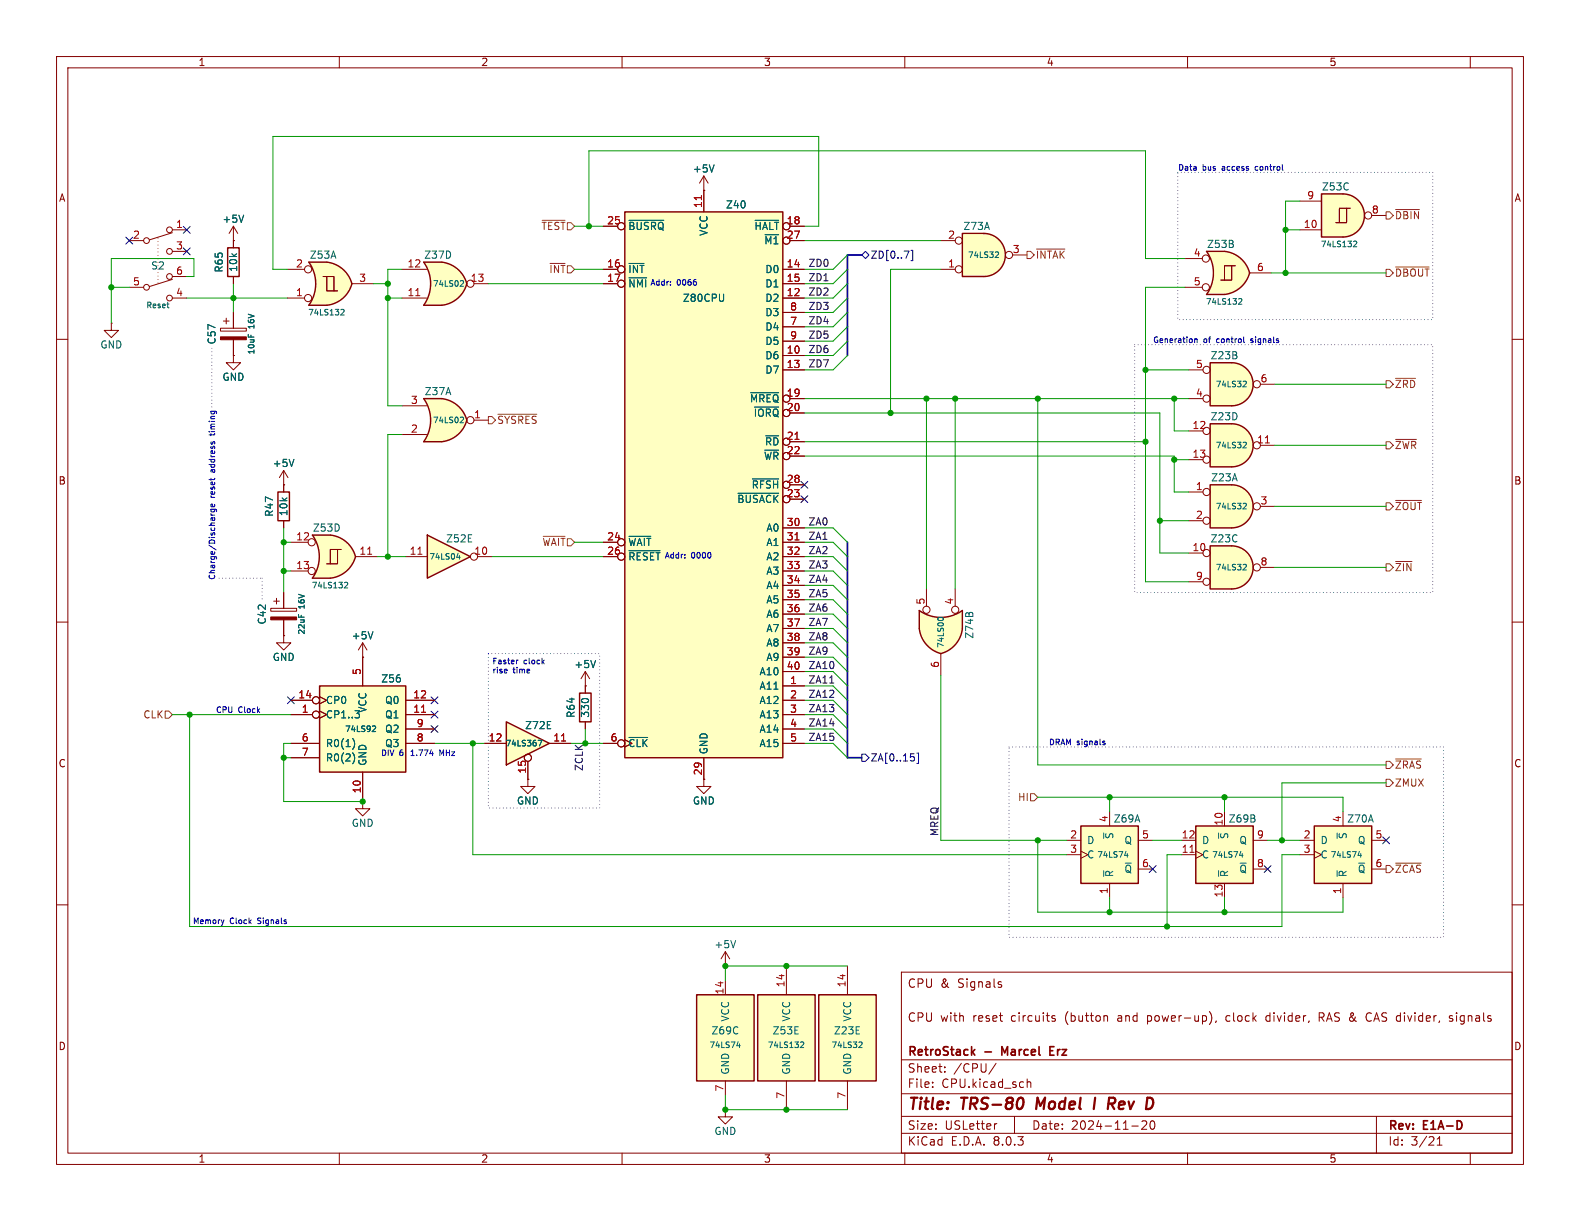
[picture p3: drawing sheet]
<svg xmlns="http://www.w3.org/2000/svg" width="279mm" height="216mm" viewBox="0 0 279 216" stroke-linecap="round" stroke-linejoin="round" font-family="sans-serif">
<g fill="none" stroke="#840000" stroke-width=".18">
<path d="M10 10h259.4v195.9h-259.4zM12 12h255.4v191.9h-255.4zM60 10v2M110 10v2M160 10v2M210 10v2M260 10v2M10 60h2M267.4 60h2M10 110h2M267.4 110h2M93.3 137.8v1.3h1.3l-1.3 1.2-1.2-1.2h1.2"/>
<path d="M93.3 137.8h.1M124.5 137.8v1.3h1.2l-1.2 1.2-1.3-1.2h1.3M124.5 137.8h.1M10 160h2M64.1 141.7v1.3h1.3l-1.3 1.3-1.2-1.3h1.2M64.1 141.7h.1M267.4 160h2M128.3 170.8h.1M128.3 168.3l-.8 1.2M128.3 168.3v2.5M128.3 168.3l.7 1.2M159.4 171.9h108v32h-108z"/>
<path d="M176.9 174.1l.2 .2-.2 .3M176.9 173.6l.2 .1M186.1 179.7h.5M195.6 179.6l.3 .2v.8M213.9 178.9a1.76 1.76 0 0 1 0 2.2M216.9 179.7v.7M224.1 179.6l-.2 .3v.4l.2 .3M233.3 179.9h.6M233.6 179.9l.5 .7M233.9 179.1h-.6v1.5M242.4 179.2a.54 .54 0 0 0-.7 .1M256.9 179.7l-.4-.1-.2 .2 .1 .2 .5 .2v.3h-.6"/>
<path d="M159.4 197.4h108M159.4 193.4h108M159.4 187.4h108M164.9 192.1v.2M164.9 191.4v.1M167.1 189.4v.2M167.1 188.7v.1M176.1 188l-1.2 1.9M176.3 198.7l-.3 .1M179.4 197.4v3M181.6 190.8v1.5M181.6 191.4l.3-.1 .3 .1 .1 .9"/>
<path d="M186.1 180l.5 .2v.2l-.2 .2-.4-.1M200.1 199.1h1.2M201.9 198.3l.6-.1 .2 .1 .1 .3-.9 1.1h.9M203.6 198.3l.1-.1a.81 .81 0 0 1 .6 .6 .81 .81 0 0 1-.3 .8l-.1 .1a.81 .81 0 0 1-.6-.6 .81 .81 0 0 1 .3-.8zM215.1 180.5l-.2 .3M241.7 180.4a.54 .54 0 0 0 .7 .1M243.4 197.4v6.5M60 203.9v2M110 203.9v2M159.4 200.4h108M160 203.9v2M210 203.9v2"/>
<path d="M254.1 202.5h.9M254.1 201.4l.5-.4v1.5M260 203.9v2"/>
</g>
<path d="M180.8 194.2a1.31 1.31 0 0 1 0 1.5M183.5 194.1l-.3 2M193.7 194.1l-.3 2M197.1 194.2a.53 .53 0 0 1 0 .8" fill="none" stroke="#840000" stroke-width=".4"/>
<path d="M172 186l.4 .6M172.4 185.6l-.6 .5M177.7 186.1l-.5-1v1.5M185.7 185.8h.5M186.4 185.1h-.7v1.5h.7" fill="none" stroke="#840000" stroke-width=".3"/>
<path d="M130.1 166.3l-.4 1.3" fill="none" stroke="#006464" stroke-width=".18"/>
<path d="M237.5 34.3a3.8 3.8 0 0 1 3.8 3.8 3.8 3.8 0 0 1-3.8 3.8z" fill="#ffffc2" stroke="#ffffc2" stroke-width=".18"/>
<path d="M233.7 34.3h3.8v7.6h-3.8z" fill="#ffffc2"/>
<g fill="none" stroke="#840000" stroke-width=".18">
<path d="M229.9 35.6h3.8M238.1 36.8h-1.2v2.6M238.8 36.8h-.7v2.6h-1.9M242.6 38.1h2.5M229.9 40.6h3.8"/>
<circle cx="241.9" cy="38.1" r=".63"/>
</g>
<path d="M233.7 34.3h3.8a3.8 3.8 0 0 1 3.8 3.8 3.8 3.8 0 0 1-3.8 3.8h-3.8z" fill="none" stroke="#840000" stroke-width=".25"/>
<path d="M239.4 42.7l.3-.1 .2 .3-.6 .7h.6" fill="none" stroke="#006464" stroke-width=".18"/>
<path d="M216 46.9l5 1.4a5.2 5.2 0 0 1-4.4 3.8z" fill="#ffffc2" stroke="#ffffc2" stroke-width=".18"/>
<path d="M213.4 52.1h3.1M213.4 44.5h3.1" fill="none" stroke="#ffffc2" stroke-width=".18"/>
<path d="M213.4 44.5h3.1v7.6h-3.1a6.7 6.7 0 0 0 0-7.6z" fill="#ffffc2"/>
<g fill="#ffffc2" stroke="#ffffc2" stroke-width=".18">
<path d="M216.6 44.4a5.1 5.1 0 0 1 4.4 3.9l-5 1.3z"/>
<path d="M217.8 85.7a3.8 3.8 0 0 1 3.8 3.8 3.8 3.8 0 0 1-3.8 3.8z"/>
</g>
<g fill="none" stroke="#840000" stroke-width=".18">
<path d="M209.5 45.7h3.1M209.5 50.8h3.1M217.8 47h-1.3v2.5M218.4 47h-.6v2.5h-1.9M221 48.3h3.8M128.3 196.2v1.3h1.2l-1.2 1.3-1.3-1.3h1.3M128.3 196.2h.1"/>
<circle cx="213.2" cy="45.7" r=".63"/>
<circle cx="213.2" cy="50.8" r=".63"/>
</g>
<path d="M216.5 44.5h-3.1a6.6 6.6 0 0 1 0 7.6h3.1M216.6 44.4a5.1 5.1 0 0 1 4.4 3.9M221 48.3a5.2 5.2 0 0 1-4.4 3.8" fill="none" stroke="#840000" stroke-width=".25"/>
<path d="M219.1 52.8h.3l.2 .3-.6 .7h.6" fill="none" stroke="#006464" stroke-width=".18"/>
<path d="M214 85.7h3.8v7.6h-3.8z" fill="#ffffc2"/>
<path d="M214 85.7h3.8a3.8 3.8 0 0 1 3.8 3.8 3.8 3.8 0 0 1-3.8 3.8h-3.8z" fill="none" stroke="#840000" stroke-width=".25"/>
<g fill="none" stroke="#840000" stroke-width=".18">
<path d="M210.2 87h2.5M210.2 92.1h2.5M222.9 89.5h2.5"/>
<circle cx="213.4" cy="87" r=".63"/>
<circle cx="213.4" cy="92.1" r=".63"/>
<circle cx="222.2" cy="89.5" r=".63"/>
</g>
<path d="M220 89h.3l.1 .3-.6 .7h.6" fill="none" stroke="#006464" stroke-width=".18"/>
<path d="M56.5 121.3h15.3v15.2h-15.3z" fill="#ffffc2"/>
<path d="M56.5 121.3h15.3v15.2h-15.3z" fill="none" stroke="#840000" stroke-width=".25"/>
<g fill="none" stroke="#840000" stroke-width=".18">
<path d="M64.1 116.2v5.1M51.4 126.4h3.8M51.4 123.8h3.8M51.4 131.4h5.1M51.4 134h5.1M56.5 125.7l1.3 .7-1.3 .6M56.5 123.2l1.3 .6-1.3 .7M64.1 136.5v5.1M71.8 126.4h5M71.8 123.8h5M71.8 131.4h5M71.8 128.9h5"/>
<circle cx="55.9" cy="123.8" r=".63"/>
<circle cx="55.9" cy="126.4" r=".63"/>
</g>
<path d="M62.4 130.6a1.49 1.49 0 0 1 0 1.8M62.4 133.2a1.49 1.49 0 0 1 0 1.8M62.8 125.7h.8M63.6 126.7l-.2 .2M66 128.4h.3l.1 .2-.6 .8h.6" fill="none" stroke="#006464" stroke-width=".18"/>
<path d="M74.5 125.9h.8" fill="none" stroke="#a90000" stroke-width=".18"/>
<path d="M217.8 96.5a3.8 3.8 0 0 1 3.8 3.8 3.8 3.8 0 0 1-3.8 3.8z" fill="#ffffc2" stroke="#ffffc2" stroke-width=".18"/>
<path d="M214 96.5h3.8v7.6h-3.8z" fill="#ffffc2"/>
<path d="M214 96.5h3.8a3.8 3.8 0 0 1 3.8 3.8 3.8 3.8 0 0 1-3.8 3.8h-3.8z" fill="none" stroke="#840000" stroke-width=".25"/>
<g fill="none" stroke="#840000" stroke-width=".18">
<path d="M41.3 62.9v1.2h1.2l-1.2 1.3-1.3-1.3h1.3M41.3 62.9h.1M210.2 97.8h2.5M210.2 102.9h2.5M222.9 100.3h2.5"/>
<circle cx="213.4" cy="97.8" r=".63"/>
<circle cx="213.4" cy="102.9" r=".63"/>
<circle cx="222.2" cy="100.3" r=".63"/>
</g>
<path d="M220 99.8h.3l.1 .3-.6 .7h.6" fill="none" stroke="#006464" stroke-width=".18"/>
<path d="M217.8 74.9a3.8 3.8 0 0 1 3.8 3.8 3.8 3.8 0 0 1-3.8 3.9z" fill="#ffffc2" stroke="#ffffc2" stroke-width=".18"/>
<path d="M214 74.9h3.8v7.7h-3.8z" fill="#ffffc2"/>
<path d="M214 74.9h3.8a3.8 3.8 0 0 1 3.8 3.8 3.8 3.8 0 0 1-3.8 3.9h-3.8z" fill="none" stroke="#840000" stroke-width=".25"/>
<g fill="none" stroke="#840000" stroke-width=".18">
<path d="M210.2 76.2h2.5M222.9 78.7h2.5M210.2 81.3h2.5"/>
<circle cx="213.4" cy="76.2" r=".63"/>
<circle cx="222.2" cy="78.7" r=".63"/>
<circle cx="213.4" cy="81.3" r=".63"/>
</g>
<path d="M223.8 78.3h.7" fill="none" stroke="#a90000" stroke-width=".18"/>
<path d="M220 78.2h.3l.1 .3-.6 .7h.6" fill="none" stroke="#006464" stroke-width=".18"/>
<path d="M217.8 64.1a3.8 3.8 0 0 1 3.8 3.8 3.8 3.8 0 0 1-3.8 3.9z" fill="#ffffc2" stroke="#ffffc2" stroke-width=".18"/>
<path d="M214 64.1h3.8v7.7h-3.8z" fill="#ffffc2"/>
<path d="M214 64.1h3.8a3.8 3.8 0 0 1 3.8 3.8 3.8 3.8 0 0 1-3.8 3.9h-3.8z" fill="none" stroke="#840000" stroke-width=".25"/>
<g fill="none" stroke="#840000" stroke-width=".18">
<path d="M210.2 70.5h2.5M210.2 65.4h2.5M222.9 67.9h2.5"/>
<circle cx="213.4" cy="70.5" r=".63"/>
<circle cx="213.4" cy="65.4" r=".63"/>
<circle cx="222.2" cy="67.9" r=".63"/>
</g>
<path d="M220 67.4h.3l.1 .3-.6 .7h.6" fill="none" stroke="#006464" stroke-width=".18"/>
<path d="M123.2 175.9h10.1v15.2h-10.1z" fill="#ffffc2"/>
<path d="M123.2 175.9h10.1v15.2h-10.1z" fill="none" stroke="#840000" stroke-width=".25"/>
<path d="M128.3 173.4v2.5M128.3 191.1v2.6" fill="none" stroke="#840000" stroke-width=".18"/>
<path d="M130.3 184.9h.6M130.8 184.6v.6" fill="none" stroke="#006464" stroke-width=".18"/>
<path d="M134 175.9h10.1v15.2h-10.1z" fill="#ffffc2"/>
<path d="M134 175.9h10.1v15.2h-10.1z" fill="none" stroke="#840000" stroke-width=".25"/>
<path d="M139.1 170.8v5.1M139.1 191.1v5.1" fill="none" stroke="#840000" stroke-width=".18"/>
<path d="M141.6 184.3l.3-.1 .2 .3-.6 .7h.6" fill="none" stroke="#006464" stroke-width=".18"/>
<path d="M191.1 146.1h10.2v10.1h-10.2z" fill="#ffffc2"/>
<path d="M191.1 146.1h10.2v10.1h-10.2z" fill="none" stroke="#840000" stroke-width=".25"/>
<path d="M188.6 148.6h2.5M188.6 151.1h2.5M191.1 150.5l1.3 .6-1.3 .7M196.2 143.5v2.6M196.2 156.2v2.6M201.3 148.6h2.5M201.3 153.7h2.5" fill="none" stroke="#840000" stroke-width=".18"/>
<path d="M195.2 154v1M198.9 151.3h.6M199.4 150.9v.7" fill="none" stroke="#006464" stroke-width=".18"/>
<path d="M211.5 146.1h10.1v10.1h-10.1z" fill="#ffffc2"/>
<path d="M211.5 146.1h10.1v10.1h-10.1z" fill="none" stroke="#840000" stroke-width=".25"/>
<path d="M208.9 151.1h2.6M208.9 148.6h2.6M211.5 150.5l1.2 .6-1.2 .7M216.5 143.5v2.6M216.5 156.2v2.6M221.6 148.6h2.6M221.6 153.7h2.6" fill="none" stroke="#840000" stroke-width=".18"/>
<path d="M210.4 150.7h.8" fill="none" stroke="#a90000" stroke-width=".18"/>
<path d="M215.5 154v1M219.2 151.3h.6M219.7 150.9v.7" fill="none" stroke="#006464" stroke-width=".18"/>
<path d="M232.4 146.1h10.2v10.1h-10.2z" fill="#ffffc2"/>
<path d="M40.3 43.8h2v5.1h-2zM232.4 146.1h10.2v10.1h-10.2z" fill="none" stroke="#840000" stroke-width=".25"/>
<g fill="none" stroke="#840000" stroke-width=".18">
<path d="M19.7 57.2v1.2h1.3l-1.3 1.3-1.3-1.3h1.3M19.7 57.2h.1M39 58h4.6v.5h-4.6zM39.5 56.8h1M40 56.3v1M41.3 42.5h.1M41.3 40v3.8M41.3 48.9v1.3M41.3 55.2v2.8M41.3 40l-.8 1.3M41.3 40l.7 1.3M41.3 60.1v2.8"/>
<path d="M229.9 148.6h2.5M229.9 151.1h2.5M232.4 150.5l1.3 .6-1.3 .7M237.5 143.5v2.6M237.5 156.2v2.6M242.6 148.6h2.5M242.6 153.7h2.5"/>
</g>
<path d="M43.1 38l-.4 1.3M43.9 59.1v.5M236.4 154v1M240.1 151.3h.7M240.6 150.9v.7" fill="none" stroke="#006464" stroke-width=".18"/>
<path d="M39 59.6h4.6v.5h-4.6z" fill="#840000" stroke="#840000" stroke-width=".18"/>
<path d="M57.8 46.4a5.2 5.2 0 0 1 4.4 3.8l-5 1.3z" fill="#ffffc2" stroke="#ffffc2" stroke-width=".18"/>
<path d="M54.6 46.4h3.2M54.6 54h3.2" fill="none" stroke="#ffffc2" stroke-width=".18"/>
<path d="M54.6 46.4h3.2v7.6h-3.2a6.6 6.6 0 0 0 0-7.6z" fill="#ffffc2"/>
<path d="M57.3 48.9l4.9 1.3a5.1 5.1 0 0 1-4.4 3.8z" fill="#ffffc2" stroke="#ffffc2" stroke-width=".18"/>
<g fill="none" stroke="#840000" stroke-width=".18">
<path d="M22.9 42.5h2.5M22.9 50.8h2.5M30.5 52.7h2.5M30.5 49.4l-4.1 1.3M30.5 41.1l-4.1 1.3M30.5 40.6h2.5M30.5 44.5h2.5M30.5 48.9h2.5M50.8 52.7h3M50.8 47.6h3M57.1 48.9h2v2.5h.6M57.8 48.9v2.5h1.3"/>
<path d="M62.2 50.2h3.8M50.2 85.7v1.3M50.2 92.1v1.2"/>
<circle cx="25.9" cy="42.5" r=".51"/>
<circle cx="25.9" cy="50.8" r=".51"/>
<circle cx="30" cy="40.6" r=".51"/>
<circle cx="30" cy="48.9" r=".51"/>
<circle cx="30" cy="52.7" r=".51"/>
<circle cx="30" cy="44.5" r=".51"/>
<circle cx="54.5" cy="52.7" r=".63"/>
<circle cx="54.5" cy="47.6" r=".63"/>
</g>
<path d="M57.8 46.4h-3.2a6.6 6.6 0 0 1 0 7.6h3.2M57.8 46.4a5.2 5.2 0 0 1 4.4 3.8 5.1 5.1 0 0 1-4.4 3.8M49.1 87h2.1v5.1h-2.1z" fill="none" stroke="#840000" stroke-width=".25"/>
<path d="M29.5 53.8h.4M29.8 54.4h.1M60.3 54.7h.4l.2 .3-.7 .7h.7" fill="none" stroke="#006464" stroke-width=".18"/>
<path d="M27.9 50v-8.2" fill="none" stroke="#840000" stroke-width=".18" stroke-dasharray="0 .6"/>
<path d="M144.8 175.9h10.1v15.2h-10.1z" fill="#ffffc2"/>
<path d="M102.5 122.6h2v5h-2zM144.8 175.9h10.1v15.2h-10.1z" fill="none" stroke="#840000" stroke-width=".25"/>
<path d="M50.2 85.7h.1M50.2 83.2l-.8 1.3M50.2 83.2v2.5M50.2 83.2l.7 1.3M103.5 121.3v1.3M103.5 127.6v1.3M149.9 170.8v5.1M149.9 191.1v5.1" fill="none" stroke="#840000" stroke-width=".18"/>
<path d="M52 81.2l-.4 1.3M152 184.2l.4 .1 .1 .2-.7 .7h.7" fill="none" stroke="#006464" stroke-width=".18"/>
<path d="M89.5 127.6l7.7 3.8-7.7 3.9z" fill="#ffffc2"/>
<path d="M89.5 127.6l7.7 3.8-7.7 3.9z" fill="none" stroke="#840000" stroke-width=".25"/>
<g fill="none" stroke="#840000" stroke-width=".18">
<path d="M85.7 131.4h3.8M93.3 134.6v3.2M97.2 131.4h3.8"/>
<circle cx="93.3" cy="134" r=".63"/>
</g>
<path d="M99.3 131h.7" fill="none" stroke="#a90000" stroke-width=".18"/>
<path d="M95.2 130.9h.6l-.4 1" fill="none" stroke="#006464" stroke-width=".18"/>
<path d="M110.5 37.5h27.9v96.5h-27.9z" fill="#ffffc2"/>
<path d="M110.5 37.5h27.9v96.5h-27.9z" fill="none" stroke="#840000" stroke-width=".25"/>
<g fill="none" stroke="#840000" stroke-width=".18">
<path d="M124.5 33.7v3.8M106.7 47.6h2.5M106.7 50.2h2.5M106.7 40h2.5M138.4 52.7h3.8M138.4 47.6h3.8M138.4 50.2h3.8M138.4 57.8h3.8M138.4 55.2h3.8M139.7 40h2.5M139.7 42.5h2.5M138.4 62.9h3.8"/>
<path d="M138.4 65.4h3.8M138.4 60.3h3.8M139.7 70.5h2.5M139.7 73h2.5M139.7 78.1h2.5M106.7 95.9h2.5M106.7 98.4h2.5M138.4 95.9h3.8M138.4 98.4h3.8M138.4 93.3h3.8M139.7 80.6h2.5M139.7 88.3h2.5"/>
<path d="M139.7 85.7h2.5M50.2 112.4v1.3h1.2l-1.2 1.2-1.3-1.2h1.3M50.2 112.4h.1M64.1 116.2h.1M64.1 113.7l-.7 1.2M64.1 113.7v2.5M64.1 113.7l.8 1.2M103.5 118.7l-.8 1.3M103.5 118.7v2.6M103.5 118.7l.8 1.3M138.4 101h3.8M138.4 103.5h3.8"/>
<path d="M138.4 106h3.8M138.4 108.6h3.8M138.4 111.1h3.8M138.4 113.7h3.8M138.4 116.2h3.8M138.4 118.7h3.8M103.5 121.3h.1M106.7 131.4h2.5M124.5 134v3.8M138.4 121.3h3.8M138.4 123.8h3.8M138.4 126.4h3.8"/>
<path d="M138.4 128.9h3.8M138.4 131.4h3.8"/>
<circle cx="109.9" cy="47.6" r=".63"/>
<circle cx="109.9" cy="40" r=".63"/>
<circle cx="109.9" cy="50.2" r=".63"/>
<circle cx="109.9" cy="98.4" r=".63"/>
<circle cx="109.9" cy="95.9" r=".63"/>
<circle cx="109.9" cy="131.4" r=".63"/>
</g>
<path d="M124 34.6v.7M140.6 77.7h.7M140.6 95.5h.7" fill="none" stroke="#a90000" stroke-width=".18"/>
<g fill="none" stroke="#006464" stroke-width=".18">
<path d="M111.2 39h6.2M133.5 39h4.2M111.2 46.6h2.7M111.2 49.1h3.2M128 52l-.1 1.2M132.7 69.4h5M133.4 72h4.3M135.4 77.1h2.3M111.2 94.8h3.9M111.2 97.4h5.5M130.5 87.2h7.2M133.1 84.7h4.6"/>
<path d="M65.9 111.7l-.4 1.3M105.3 116.8l-.4 1.3M111.2 130.4h3.3"/>
</g>
<path d="M75.6 94.6l7.6 3.8-7.6 3.8z" fill="#ffffc2"/>
<path d="M75.6 94.6l7.6 3.8-7.6 3.8z" fill="none" stroke="#840000" stroke-width=".25"/>
<g fill="none" stroke="#840000" stroke-width=".18">
<path d="M71.8 98.4h3.8M84.5 98.4h2.5"/>
<circle cx="83.8" cy="98.4" r=".63"/>
</g>
<path d="M73.9 98h.7" fill="none" stroke="#a90000" stroke-width=".18"/>
<path d="M80.8 98.5h.6M81.2 98.2v.7" fill="none" stroke="#006464" stroke-width=".18"/>
<path d="M162.6 111.2l5.1-.7-1.3 5.1a5.2 5.2 0 0 1-3.8-4.4z" fill="#ffffc2" stroke="#ffffc2" stroke-width=".18"/>
<path d="M162.6 108v3.1M170.2 108v3.1" fill="none" stroke="#ffffc2" stroke-width=".18"/>
<path d="M162.6 108a6.7 6.7 0 0 0 7.6 0v3.1h-7.6z" fill="#ffffc2"/>
<g fill="#ffffc2" stroke="#ffffc2" stroke-width=".18">
<path d="M165.1 110.6l5.1 .6a5.1 5.1 0 0 1-3.8 4.4z"/>
<path d="M57.9 97.1l5 1.3a5.2 5.2 0 0 1-4.5 3.8z"/>
</g>
<path d="M170.2 111.1v-3.1a6.6 6.6 0 0 1-7.6 0v3.1a5.2 5.2 0 0 0 3.8 4.5 5.1 5.1 0 0 0 3.8-4.4" fill="none" stroke="#840000" stroke-width=".25"/>
<g fill="none" stroke="#840000" stroke-width=".18">
<path d="M163.8 104.1v3.1M166.4 115.6v3.8M168.9 104.1v3.1"/>
<circle cx="163.8" cy="107.8" r=".63"/>
<circle cx="168.9" cy="107.8" r=".63"/>
</g>
<path d="M165.8 109.5a.53 .53 0 0 1 .5-.3 .53 .53 0 0 1 .5 .3" fill="none" stroke="#006464" stroke-width=".18"/>
<path d="M55.2 94.6h3.2M55.2 102.2h3.2" fill="none" stroke="#ffffc2" stroke-width=".18"/>
<path d="M55.2 94.6h3.2v7.6h-3.2a6.7 6.7 0 0 0 0-7.6z" fill="#ffffc2"/>
<g fill="#ffffc2" stroke="#ffffc2" stroke-width=".18">
<path d="M58.4 94.6a5.1 5.1 0 0 1 4.5 3.8l-5 1.3z"/>
<path d="M78.1 46.4a5.2 5.2 0 0 1 4.4 3.8l-5 1.3z"/>
</g>
<g fill="none" stroke="#840000" stroke-width=".18">
<path d="M51.4 95.9h3.1M59.7 97.2h-1.3v2.5M60.3 97.2h-.6v2.5h-1.9M62.9 98.4h3.8M47.9 107.6h4.6v.5h-4.6zM48.4 106.3h1M48.9 105.8v1M50.2 104.8v2.8M50.2 109.6v2.8M51.4 101h3.1"/>
<circle cx="55.1" cy="95.9" r=".63"/>
<circle cx="55.1" cy="101" r=".63"/>
</g>
<path d="M58.4 94.6h-3.2a6.6 6.6 0 0 1 0 7.6h3.2M58.4 94.6a5.2 5.2 0 0 1 4.5 3.8 5.2 5.2 0 0 1-4.5 3.8" fill="none" stroke="#840000" stroke-width=".25"/>
<path d="M65 98h.7" fill="none" stroke="#a90000" stroke-width=".18"/>
<path d="M52.8 108.7v.4M61 103h.3l.2 .2-.6 .8h.6" fill="none" stroke="#006464" stroke-width=".18"/>
<path d="M47.9 109.1h4.6v.5h-4.6z" fill="#840000" stroke="#840000" stroke-width=".18"/>
<path d="M74.9 46.4h3.2M74.9 54h3.2" fill="none" stroke="#ffffc2" stroke-width=".18"/>
<path d="M74.9 46.4h3.2v7.6h-3.2a6.6 6.6 0 0 0 0-7.6z" fill="#ffffc2"/>
<g fill="#ffffc2" stroke="#ffffc2" stroke-width=".18">
<path d="M77.6 48.9l4.9 1.3a5.1 5.1 0 0 1-4.4 3.8z"/>
<path d="M174 41.3a3.8 3.8 0 0 1 3.8 3.8 3.8 3.8 0 0 1-3.8 3.8z"/>
</g>
<path d="M74.9 46.4h3.2a5.2 5.2 0 0 1 4.4 3.8 5.1 5.1 0 0 1-4.4 3.8h-3.2a6.6 6.6 0 0 0 0-7.6z" fill="none" stroke="#840000" stroke-width=".25"/>
<g fill="none" stroke="#840000" stroke-width=".18">
<path d="M71.1 52.7h4.3M71.1 47.6h4.3M83.8 50.2h2.6"/>
<circle cx="83.2" cy="50.2" r=".63"/>
</g>
<path d="M73.5 52.3h.7" fill="none" stroke="#a90000" stroke-width=".18"/>
<path d="M81.5 49.6l.4 .1 .1 .2-.6 .7h.6" fill="none" stroke="#006464" stroke-width=".18"/>
<path d="M170.2 41.3h3.8v7.6h-3.8z" fill="#ffffc2"/>
<path d="M170.2 41.3h3.8a3.8 3.8 0 0 1 3.8 3.8 3.8 3.8 0 0 1-3.8 3.8h-3.8z" fill="none" stroke="#840000" stroke-width=".25"/>
<g fill="none" stroke="#840000" stroke-width=".18">
<path d="M166.4 47.6h2.5M166.4 42.5h2.5M179.1 45.1h2.5"/>
<circle cx="169.5" cy="47.6" r=".63"/>
<circle cx="169.5" cy="42.5" r=".63"/>
<circle cx="178.4" cy="45.1" r=".63"/>
</g>
<path d="M176.2 44.5l.3 .1 .1 .2-.6 .7h.6" fill="none" stroke="#006464" stroke-width=".18"/>
<path d="M78.1 70.5a5.2 5.2 0 0 1 4.4 3.8l-5 1.4z" fill="#ffffc2" stroke="#ffffc2" stroke-width=".18"/>
<path d="M74.9 70.5h3.2M74.9 78.1h3.2" fill="none" stroke="#ffffc2" stroke-width=".18"/>
<path d="M74.9 70.5h3.2v7.6h-3.2a6.6 6.6 0 0 0 0-7.6z" fill="#ffffc2"/>
<path d="M77.6 73l4.9 1.3a5.1 5.1 0 0 1-4.4 3.8z" fill="#ffffc2" stroke="#ffffc2" stroke-width=".18"/>
<path d="M74.9 70.5h3.2a5.2 5.2 0 0 1 4.4 3.8 5.1 5.1 0 0 1-4.4 3.8h-3.2a6.6 6.6 0 0 0 0-7.6z" fill="none" stroke="#840000" stroke-width=".25"/>
<g fill="none" stroke="#840000" stroke-width=".18">
<path d="M124.5 33.7h.1M124.5 31.1l-.8 1.3M124.5 31.1v6.4M124.5 31.1l.7 1.3M41.3 42.5h.1M41.3 42.5v1.3M41.3 48.9v1.3M41.3 55.2v2.8M106.7 47.6h2.5M106.7 50.2h2.5M106.7 40h2.5M138.4 52.7h3.8"/>
<path d="M138.4 47.6h3.8M138.4 50.2h3.8M138.4 57.8h3.8M138.4 55.2h3.8M139.7 40h2.5M139.7 42.5h2.5M41.3 62.9h.1M41.3 60.1v2.8M71.1 76.8h4.3M71.1 71.8h4.3M83.8 74.3h2.6M138.4 62.9h3.8"/>
<path d="M138.4 65.4h3.8M138.4 60.3h3.8M139.7 70.5h2.5M139.7 73h2.5M139.7 78.1h2.5M50.2 85.7h.1M50.2 85.7v1.3M50.2 92.1v1.2M106.7 95.9h2.5M106.7 98.4h2.5M138.4 95.9h3.8M138.4 98.4h3.8"/>
<path d="M138.4 93.3h3.8M139.7 80.6h2.5M139.7 88.3h2.5M139.7 85.7h2.5M50.2 112.4h.1M50.2 104.8v2.8M50.2 109.6v2.8M64.1 116.2h.1M64.1 116.2v5.1M138.4 101h3.8M138.4 103.5h3.8M138.4 106h3.8"/>
<path d="M138.4 108.6h3.8M138.4 111.1h3.8M138.4 113.7h3.8M138.4 116.2h3.8M138.4 118.7h3.8M51.4 123.8h3.8M51.4 126.4h3.8M51.4 131.4h5.1M51.4 134h5.1M56.5 125.7l1.3 .7-1.3 .6M56.5 123.2l1.3 .6-1.3 .7M64.1 136.5v5.1"/>
<path d="M71.8 123.8h5M71.8 126.4h5M71.8 128.9h5M71.8 131.4h5M85.7 131.4h3.8M93.3 137.8h.1M93.3 134.6v3.2M97.2 131.4h3.8M103.5 121.3h.1M103.5 121.3v1.3M103.5 127.6v1.3M106.7 131.4h2.5"/>
<path d="M124.5 137.8h.1M124.5 134v3.8M138.4 121.3h3.8M138.4 123.8h3.8M138.4 126.4h3.8M138.4 128.9h3.8M138.4 131.4h3.8"/>
<circle cx="109.9" cy="47.6" r=".63"/>
<circle cx="109.9" cy="40" r=".63"/>
<circle cx="109.9" cy="50.2" r=".63"/>
<circle cx="83.2" cy="74.3" r=".63"/>
<circle cx="109.9" cy="98.4" r=".63"/>
<circle cx="109.9" cy="95.9" r=".63"/>
<circle cx="55.9" cy="123.8" r=".63"/>
<circle cx="55.9" cy="126.4" r=".63"/>
<circle cx="93.3" cy="134" r=".63"/>
<circle cx="109.9" cy="131.4" r=".63"/>
</g>
<g fill="none" stroke="#006464" stroke-width=".18">
<path d="M43.1 38l-.4 1.3M111.2 39h6.2M126.3 29.2l-.4 1.2M133.5 39h4.2M43.9 59.1v.5M111.2 46.6h2.7M111.2 49.1h3.2M128 52l-.1 1.2M81.5 73.7l.4 .1 .1 .2-.6 .7h.6M132.7 69.4h5M133.4 72h4.3M135.4 77.1h2.3"/>
<path d="M52 81.2l-.4 1.3M111.2 94.8h3.9M111.2 97.4h5.5M130.5 87.2h7.2M133.1 84.7h4.6M52.8 108.7v.4M65.9 111.7l-.4 1.3M105.3 116.8l-.4 1.3M62.4 130.6a1.49 1.49 0 0 1 0 1.8M62.4 133.2a1.49 1.49 0 0 1 0 1.8M62.8 125.7h.8M63.6 126.7l-.2 .2"/>
<path d="M66 128.4h.3l.1 .2-.6 .8h.6M95.2 130.9h.6l-.4 1M111.2 130.4h3.3"/>
</g>
<g fill="none" stroke="#725600" stroke-width=".18">
<path d="M95.9 39h4M245.1 37.5h.6l.7 .6-.7 .6h-.6zM246.8 37.1h4.2M97.3 46.6h2.6M181.6 44.5h.6l.7 .6-.7 .6h-.6zM183.3 44h5M245.1 47.6h.6l.7 .7-.7 .6h-.6zM246.8 47.2h5.9M86.4 73.7h.6l.6 .6-.6 .6h-.6zM88 73.3h6.9M245.1 78.1h.6l.7 .6-.7 .7h-.6zM245.1 67.3h.6l.7 .6-.7 .7h-.6z"/>
<path d="M246.8 77.7h3.7M246.8 66.9h3.5M96.1 94.8h3.8M245.1 88.9h.6l.7 .6-.7 .7h-.6zM245.1 99.7h.6l.7 .6-.7 .7h-.6zM246.8 88.5h4.6M246.8 99.3h2.9M29.2 125.7h.6l.7 .7-.7 .6h-.6zM245.1 137.8h.6l.7 .6-.7 .7h-.6zM245.1 134.6h.6l.7 .7-.7 .6h-.6zM246.8 134.2h4.5M182.2 140.3h.7l.6 .7-.6 .6h-.7z"/>
<path d="M245.1 153h.6l.7 .7-.7 .6h-.6zM246.8 152.6h4.5"/>
</g>
<g fill="none" stroke="#000084" stroke-width=".18">
<path d="M22.3 41.9l1.2 1.3M23.5 41.9l-1.2 1.3M32.4 43.8l1.2 1.3M32.4 40l1.2 1.2M33.6 43.8l-1.2 1.3M33.6 40l-1.2 1.2M152.4 45.1l.6-.6 .7 .6-.7 .6zM159.9 44.4h.8l-.5 1.3M161.1 44.3h.3v1.8h-.3M141.6 87.7l1.2 1.2M141.6 85.1l1.2 1.2M142.8 87.7l-1.2 1.2"/>
<path d="M142.8 85.1l-1.2 1.2M50.8 123.2l1.2 1.2M52 123.2l-1.2 1.2M76.2 128.3l1.2 1.2M76.2 125.8l1.2 1.2M76.2 123.2l1.2 1.2M77.4 128.3l-1.2 1.2M77.4 125.8l-1.2 1.2M77.4 123.2l-1.2 1.2M152.4 133.4h.6l.7 .6-.7 .6h-.6zM161 133.3h.6M161.5 133.8l.2 .2v.3l-.2 .3"/>
<path d="M162.1 133.2h.3v1.8h-.3M203.2 153.1l1.2 1.2M204.4 153.1l-1.2 1.2M223.5 153.1l1.3 1.2M224.8 153.1l-1.3 1.2M244.5 148l1.2 1.2M245.7 148l-1.2 1.2"/>
</g>
<path d="M146.7 120.8h.8" fill="none" stroke="#0f0f0f" stroke-width=".18"/>
<g fill="none" stroke="#0000c2" stroke-width=".18">
<path d="M222 29.5v.1v.5M211.3 59.9v.7M219.9 59.6v.8l.2 .2M221.2 60v.2M37.3 76.7v.3M211.3 60h.3l.1 .6M221.2 60.5l.1 .1M37.3 90.8l.1 .2M37.3 90h.8l.2 .2v.3M37.4 90l-.1 .3 .2 .2 .4-.1v-.4M37.9 89.2l.1 .3-.2 .1h-.4v-.4l.1-.1 .1 .5M91.6 116.7l-.2 .1"/>
<path d="M76 133.3h.6M76.5 132.9v.7M195.1 131.4h.3v.2l-.3 .1M195.1 131l.3 .1M39.6 162.7l-.2 .6"/>
</g>
<path d="M208.3 30.5h45.1v26h-45.1zM37.5 61.6v10.8M200.7 61h52.7v43.8h-52.7zM38.7 102.2h7.7M46.4 102.2v3.8M86.4 115.6h19.6v27.3h-19.6zM178.4 132.1h76.9v33.6h-76.9z" fill="none" stroke="#0000c2" stroke-width=".18" stroke-dasharray="0 .6"/>
<path d="M152.4 45.1h-2.5v17.8M149.9 95.9v38.1h2.5" fill="none" stroke="#000084" stroke-width=".3"/>
<g fill="none" stroke="#009600" stroke-width=".18">
<path d="M229.9 35.6h-2.6v12.7M19.7 50.8h3.2M33 48.9h1.3v-3.2h-14.6v11.5M33 52.7h17.8M41.3 50.2v5M66 50.2h2.6M68.6 52.7h2.5M71.1 47.6h-2.5v24.2h2.5M86.4 50.2h20.3M101.6 47.6h5.1M101.6 40h5.1M104.1 40v-13.3h98.5v19h6.9"/>
<path d="M142.2 40h2.6v-15.9h-96.5v23.5h2.5M142.2 42.5h24.2M149.9 45.1l-2.6 2.5h-5.1M149.9 47.6l-2.6 2.6h-5.1M149.9 57.8l-2.6 2.5h-5.1M149.9 50.2l-2.6 2.5h-5.1M149.9 52.7l-2.6 2.5h-5.1M149.9 55.2l-2.6 2.6h-5.1M166.4 47.6h-8.9v25.4M209.5 50.8h-6.9v52.1h7.6M224.8 48.3h20.3M227.3 40.6h2.6"/>
<path d="M71.1 76.8h-2.5v21.6M142.2 70.5h68M142.2 73h62.9v24.8h5.1M142.2 78.1h60.4M149.9 62.9l-2.6 2.5h-5.1M149.9 60.3l-2.6 2.6h-5.1M163.8 70.5v33.6M168.9 70.5v33.6M183.5 70.5v64.8h61.6M202.6 65.4h7.6M207.6 70.5v5.7h2.6M225.4 67.9h19.7"/>
<path d="M225.4 78.7h19.7M50.2 93.3v11.5M50.2 95.9h1.2M66.7 98.4h5.1M87 98.4h19.7M101.6 95.9h5.1M142.2 80.6h65.4v6.4h2.6M142.2 98.4h5.1l2.6 2.6M142.2 95.9h5.1l2.6 2.5M142.2 93.3h5.1l2.6 2.6M205.1 92.1h5.1M207.6 81.3h2.6"/>
<path d="M225.4 89.5h19.7M50.2 101h1.2M142.2 116.2h5.1l2.6 2.5M142.2 113.7h5.1l2.6 2.5M142.2 118.7h5.1l2.6 2.6M142.2 111.1h5.1l2.6 2.6M142.2 108.6h5.1l2.6 2.5M142.2 101h5.1l2.6 2.5M142.2 106h5.1l2.6 2.6M142.2 103.5h5.1l2.6 2.5M166.4 119.4v29.2h22.2M225.4 100.3h19.7"/>
<path d="M30.5 126.4h20.9M33.5 126.4v37.4h193.2v-12.7h3.2M50.2 134h1.2M51.4 131.4h-1.2v10.3h13.9v-.1M76.8 131.4h8.9M83.6 131.4v19.7h105M101 131.4h5.7M103.5 128.9v2.5M142.2 131.4h5.1l2.6 2.6M142.2 128.9h5.1l2.6 2.5M142.2 121.3h5.1l2.6 2.5M142.2 126.4h5.1l2.6 2.5"/>
<path d="M142.2 123.8h5.1l2.6 2.6M245.1 138.4h-18.4v10.2M183.5 148.6v12.7h54v-2.5M183.5 141h54v2.5M196.2 141v2.5M196.2 158.8v2.5M203.8 148.6h5.1M208.9 151.1h-2.5v12.7M216.5 141v2.5M216.5 158.8v2.5M224.2 148.6h5.7M149.9 170.8h-21.6v2.6"/>
<path d="M128.3 193.7v2.5h21.6"/>
</g>
<path d="M124 34.6v.7M140.6 77.7h.7M140.6 95.5h.7M74.5 125.9h.8M99.3 131h.7" fill="none" stroke="#a90000" stroke-width=".18"/>
<g fill="#009600" stroke="#009600" stroke-width=".18">
<circle cx="226.7" cy="148.6" r=".46"/>
<circle cx="216.5" cy="141" r=".46"/>
<circle cx="216.5" cy="161.3" r=".46"/>
<circle cx="196.2" cy="141" r=".46"/>
<circle cx="163.8" cy="70.5" r=".46"/>
<circle cx="168.9" cy="70.5" r=".46"/>
<circle cx="157.5" cy="73" r=".46"/>
<circle cx="202.6" cy="78.1" r=".46"/>
<circle cx="207.6" cy="70.5" r=".46"/>
<circle cx="227.3" cy="48.3" r=".46"/>
<circle cx="202.6" cy="65.4" r=".46"/>
<circle cx="227.3" cy="40.6" r=".46"/>
<circle cx="128.3" cy="170.8" r=".46"/>
<circle cx="139.1" cy="170.8" r=".46"/>
<circle cx="206.4" cy="163.8" r=".46"/>
<circle cx="196.2" cy="161.3" r=".46"/>
<circle cx="183.5" cy="148.6" r=".46"/>
<circle cx="128.3" cy="196.2" r=".46"/>
<circle cx="139.1" cy="196.2" r=".46"/>
<circle cx="183.5" cy="70.5" r=".46"/>
<circle cx="207.6" cy="81.3" r=".46"/>
<circle cx="205.1" cy="92.1" r=".46"/>
<circle cx="33.5" cy="126.4" r=".46"/>
<circle cx="50.2" cy="95.9" r=".46"/>
<circle cx="50.2" cy="101" r=".46"/>
<circle cx="104.1" cy="40" r=".46"/>
<circle cx="41.3" cy="52.7" r=".46"/>
<circle cx="68.6" cy="50.2" r=".46"/>
<circle cx="68.6" cy="52.7" r=".46"/>
<circle cx="68.6" cy="98.4" r=".46"/>
<circle cx="19.7" cy="50.8" r=".46"/>
<circle cx="64.1" cy="141.7" r=".46"/>
<circle cx="83.6" cy="131.4" r=".46"/>
<circle cx="103.5" cy="131.4" r=".46"/>
<circle cx="50.2" cy="134" r=".46"/>
</g>
<g font-size="2.8" fill="#840000">
<text x="160.4" y="196.8">Title:</text>
<text x="170.1" y="196.8">TRS-80</text>
<text x="184.1" y="196.8">Model</text>
<text x="195.1" y="196.8">I</text>
<text x="198.4" y="196.8">Rev</text>
</g>
<g font-size="2.1" fill="#840000">
<text x="160.4" y="174.9">CPU &amp;</text>
<text x="169.4" y="174.9">Signals</text>
<text x="160.4" y="180.9">CPU with</text>
<text x="172.1" y="180.9">reset</text>
<text x="178.9" y="180.9">circuits</text>
<text x="188.6" y="180.9">(button</text>
<text x="198" y="180.9">and</text>
<text x="203.4" y="180.9">power-up),</text>
<text x="217.5" y="180.9">clock</text>
<text x="224.7" y="180.9">divider,</text>
<text x="234.2" y="180.9">RAS &amp;</text>
<text x="242.9" y="180.9">CAS divider,</text>
<text x="257.9" y="180.9">signals</text>
<text x="160.4" y="189.9">Sheet:</text>
<text x="160.4" y="187.1">RetroStack</text>
<text x="168.6" y="189.9">/CPU/</text>
<text x="174.2" y="187.1">-</text>
<text x="177.8" y="187.1">Marcel</text>
<text x="186.9" y="187.1">Erz</text>
<text x="160.4" y="192.6">File:</text>
<text x="166.5" y="192.6">CPU.kicad_sch</text>
<text x="160.4" y="202.8">KiCad</text>
<text x="160.4" y="200">Size:</text>
<text x="167.1" y="200">USLetter</text>
<text x="168.1" y="202.8">E.D.A.</text>
<text x="175.7" y="202.8">8.0.3</text>
<text x="182.4" y="200">Date:</text>
<text x="189.4" y="200">2024-11-20</text>
<text x="245.4" y="200.2">Rev:</text>
<text x="245.4" y="202.8">Id:</text>
<text x="249.5" y="202.8">3/21</text>
<text x="251.8" y="200.2">E1A-D</text>
</g>
<g font-size="1.8" fill="#840000">
<text x="35" y="11.9">1</text>
<text x="85" y="11.9">2</text>
<text x="135" y="11.9">3</text>
<text x="185" y="11.9">4</text>
<text x="235" y="11.9">5</text>
<text x="10.3" y="35.9">A</text>
<text x="267.7" y="35.9">A</text>
<text x="10.3" y="85.9">B</text>
<text x="267.7" y="85.9">B</text>
<text x="10.3" y="135.9">C</text>
<text x="267.7" y="135.9">C</text>
<text x="10.3" y="185.9">D</text>
<text x="267.7" y="185.9">D</text>
<text x="35" y="205.8">1</text>
<text x="85" y="205.8">2</text>
<text x="135" y="205.8">3</text>
<text x="185" y="205.8">4</text>
<text x="235" y="205.8">5</text>
</g>
<g font-size="1.8" fill="#006464">
<text x="122.4" y="30.7">+5V</text>
<text x="233.7" y="33.9">Z53C</text>
<text x="39.2" y="39.6">+5V</text>
<text x="111" y="40.9">~{BUSRQ}</text>
<text x="125.3" y="41.8" transform="rotate(-90 125.3 41.8)">VCC</text>
<text x="128.3" y="37.1">Z40</text>
<text x="133.3" y="40.9">~{HALT}</text>
<text x="170.3" y="40.9">Z73A</text>
<text x="26.6" y="47.9">S2</text>
<text x="54.7" y="45.9">Z53A</text>
<text x="74.9" y="45.9">Z37D</text>
<text x="135.1" y="43.4">~{M1}</text>
<text x="213.3" y="44">Z53B</text>
<text x="39.6" y="48.3" transform="rotate(-90 39.6 48.3)">R65</text>
<text x="42.1" y="48.2" transform="rotate(-90 42.1 48.2)">10k</text>
<text x="111" y="48.5">~{INT}</text>
<text x="111" y="51">~{NMI}</text>
<text x="120.7" y="53.6">Z80CPU</text>
<text x="135.2" y="53.6">D2</text>
<text x="135.2" y="48.5">D0</text>
<text x="135.2" y="51">D1</text>
<text x="135.2" y="58.6">D4</text>
<text x="135.2" y="56.1">D3</text>
<text x="17.6" y="61.8">GND</text>
<text x="38.3" y="61" transform="rotate(-90 38.3 61)">C57</text>
<text x="135.2" y="63.7">D6</text>
<text x="135.2" y="61.2">D5</text>
<text x="214" y="63.7">Z23B</text>
<text x="39.2" y="67.5">GND</text>
<text x="75" y="70.1">Z37A</text>
<text x="132.5" y="71.3">~{MREQ}</text>
<text x="135.2" y="66.3">D7</text>
<text x="133.2" y="73.9">~{IORQ}</text>
<text x="214" y="74.5">Z23D</text>
<text x="48.1" y="82.8">+5V</text>
<text x="135" y="81.5">~{WR}</text>
<text x="135.2" y="79">~{RD}</text>
<text x="130.3" y="89.1">~{BUSACK}</text>
<text x="132.8" y="86.6">~{RFSH}</text>
<text x="214.1" y="85.3">Z23A</text>
<text x="48.5" y="91.5" transform="rotate(-90 48.5 91.5)">R47</text>
<text x="51" y="91.4" transform="rotate(-90 51 91.4)">10k</text>
<text x="55.2" y="94.2">Z53D</text>
<text x="135.4" y="94.2">A0</text>
<text x="78.8" y="96.1">Z52E</text>
<text x="111" y="96.7">~{WAIT}</text>
<text x="111" y="99.3">~{RESET}</text>
<text x="135.4" y="96.7">A1</text>
<text x="135.4" y="99.3">A2</text>
<text x="135.4" y="101.8">A3</text>
<text x="214" y="96.1">Z23C</text>
<text x="135.4" y="104.4">A4</text>
<text x="135.4" y="106.9">A5</text>
<text x="47.2" y="110.5" transform="rotate(-90 47.2 110.5)">C42</text>
<text x="62.1" y="113.3">+5V</text>
<text x="135.4" y="109.4">A6</text>
<text x="135.4" y="112">A7</text>
<text x="172.3" y="113" transform="rotate(-90 172.3 113)">Z74B</text>
<text x="48.1" y="117.1">GND</text>
<text x="101.5" y="118.3">+5V</text>
<text x="134.2" y="119.6">A10</text>
<text x="135.4" y="114.5">A8</text>
<text x="135.4" y="117.1">A9</text>
<text x="57.5" y="124.7">CP0</text>
<text x="67.3" y="120.9">Z56</text>
<text x="68" y="124.7">Q0</text>
<text x="134.2" y="122.1">A11</text>
<text x="134.2" y="124.7">A12</text>
<text x="57.5" y="127.2">CP1..3</text>
<text x="65" y="126.1" transform="rotate(-90 65 126.1)">VCC</text>
<text x="68" y="127.2">Q1</text>
<text x="68" y="129.8">Q2</text>
<text x="92.8" y="129.1">Z72E</text>
<text x="101.8" y="127" transform="rotate(-90 101.8 127)">R64</text>
<text x="104.4" y="127" transform="rotate(-90 104.4 127)">330</text>
<text x="134.2" y="127.2">A13</text>
<text x="134.2" y="129.8">A14</text>
<text x="57.5" y="132.3">R0(1)</text>
<text x="57.5" y="134.8">R0(2)</text>
<text x="65" y="135.5" transform="rotate(-90 65 135.5)">GND</text>
<text x="68" y="132.3">Q3</text>
<text x="111" y="132.3">~{CLK}</text>
<text x="125.3" y="133.5" transform="rotate(-90 125.3 133.5)">GND</text>
<text x="134.2" y="132.3">A15</text>
<text x="91.3" y="142.5">GND</text>
<text x="122.4" y="142.5">GND</text>
<text x="62.1" y="146.4">GND</text>
<text x="192.2" y="149.5">D</text>
<text x="196.9" y="145.6">Z69A</text>
<text x="197.1" y="148.5" transform="rotate(-90 197.1 148.5)">~{S}</text>
<text x="198.7" y="149.5">Q</text>
<text x="212.5" y="149.5">D</text>
<text x="217.2" y="145.6">Z69B</text>
<text x="217.4" y="148.5" transform="rotate(-90 217.4 148.5)">~{S}</text>
<text x="219.1" y="149.5">Q</text>
<text x="233.4" y="149.5">D</text>
<text x="238.1" y="145.6">Z70A</text>
<text x="238.4" y="148.5" transform="rotate(-90 238.4 148.5)">~{S}</text>
<text x="240" y="149.5">Q</text>
<text x="192.2" y="152">C</text>
<text x="197.1" y="155.2" transform="rotate(-90 197.1 155.2)">~{R}</text>
<text x="198.7" y="154.5">~{Q}</text>
<text x="212.5" y="152">C</text>
<text x="217.4" y="155.2" transform="rotate(-90 217.4 155.2)">~{R}</text>
<text x="219.1" y="154.5">~{Q}</text>
<text x="233.4" y="152">C</text>
<text x="238.4" y="155.2" transform="rotate(-90 238.4 155.2)">~{R}</text>
<text x="240" y="154.5">~{Q}</text>
<text x="126.2" y="167.9">+5V</text>
<text x="125.7" y="183.1">Z69C</text>
<text x="129.1" y="180.7" transform="rotate(-90 129.1 180.7)">VCC</text>
<text x="136.5" y="183.1">Z53E</text>
<text x="139.9" y="180.7" transform="rotate(-90 139.9 180.7)">VCC</text>
<text x="147.4" y="183.1">Z23E</text>
<text x="150.7" y="180.7" transform="rotate(-90 150.7 180.7)">VCC</text>
<text x="129.1" y="190.1" transform="rotate(-90 129.1 190.1)">GND</text>
<text x="139.9" y="190.1" transform="rotate(-90 139.9 190.1)">GND</text>
<text x="150.7" y="190.1" transform="rotate(-90 150.7 190.1)">GND</text>
<text x="126.2" y="200.9">GND</text>
</g>
<g font-size="1.8" fill="#a90000">
<text x="231.1" y="35.3">9</text>
<text x="31" y="40.4">1</text>
<text x="107.3" y="39.8">25</text>
<text x="124.2" y="36.9" transform="rotate(-90 124.2 36.9)">11</text>
<text x="139" y="39.8">18</text>
<text x="230.5" y="40.4">10</text>
<text x="242.5" y="37.8">8</text>
<text x="23.4" y="42.3">2</text>
<text x="31" y="44.2">3</text>
<text x="52.3" y="47.4">2</text>
<text x="72" y="47.4">12</text>
<text x="107.3" y="47.4">16</text>
<text x="139" y="47.4">14</text>
<text x="139" y="42.3">27</text>
<text x="167.6" y="47.4">1</text>
<text x="167.6" y="42.3">2</text>
<text x="179" y="44.8">3</text>
<text x="211" y="45.5">4</text>
<text x="23.4" y="50.5">5</text>
<text x="31" y="52.5">4</text>
<text x="31" y="48.6">6</text>
<text x="52.3" y="52.5">1</text>
<text x="63.4" y="49.9">3</text>
<text x="72" y="52.5">11</text>
<text x="83.1" y="49.9">13</text>
<text x="107.3" y="49.9">17</text>
<text x="139" y="52.5">12</text>
<text x="139" y="49.9">15</text>
<text x="211" y="50.5">5</text>
<text x="222.2" y="48">6</text>
<text x="139.6" y="57.5">7</text>
<text x="139.6" y="55">8</text>
<text x="139" y="62.6">10</text>
<text x="139" y="65.2">13</text>
<text x="139.6" y="60.1">9</text>
<text x="211.4" y="65.2">5</text>
<text x="72.6" y="71.5">3</text>
<text x="139" y="70.2">19</text>
<text x="211.4" y="70.2">4</text>
<text x="222.8" y="67.7">6</text>
<text x="72.6" y="76.6">2</text>
<text x="83.7" y="74">1</text>
<text x="139" y="72.8">20</text>
<text x="139" y="77.9">21</text>
<text x="210.8" y="75.9">12</text>
<text x="139" y="80.4">22</text>
<text x="210.8" y="81">13</text>
<text x="222.2" y="78.5">11</text>
<text x="139" y="88">23</text>
<text x="139" y="85.5">28</text>
<text x="211.4" y="86.7">1</text>
<text x="222.8" y="89.3">3</text>
<text x="52.3" y="95.6">12</text>
<text x="107.3" y="95.6">24</text>
<text x="139" y="93.1">30</text>
<text x="139" y="95.6">31</text>
<text x="211.4" y="91.8">2</text>
<text x="52.3" y="100.7">13</text>
<text x="63.5" y="98.2">11</text>
<text x="72.3" y="98.2">11</text>
<text x="83.8" y="98.2">10</text>
<text x="107.3" y="98.2">26</text>
<text x="139" y="98.2">32</text>
<text x="139" y="100.7">33</text>
<text x="210.8" y="97.5">10</text>
<text x="222.8" y="100.1">8</text>
<text x="139" y="103.3">34</text>
<text x="139" y="105.8">35</text>
<text x="163.6" y="107" transform="rotate(-90 163.6 107)">5</text>
<text x="168.7" y="107" transform="rotate(-90 168.7 107)">4</text>
<text x="211.4" y="102.6">9</text>
<text x="139" y="108.3">36</text>
<text x="139" y="110.9">37</text>
<text x="139" y="113.4">38</text>
<text x="63.9" y="119.5" transform="rotate(-90 63.9 119.5)">5</text>
<text x="139" y="116">39</text>
<text x="139" y="118.5">40</text>
<text x="166.1" y="118.2" transform="rotate(-90 166.1 118.2)">6</text>
<text x="52.7" y="123.6">14</text>
<text x="73" y="123.6">12</text>
<text x="139.6" y="121">1</text>
<text x="139.6" y="123.6">2</text>
<text x="53.3" y="126.1">1</text>
<text x="53.3" y="131.2">6</text>
<text x="73" y="126.1">11</text>
<text x="73.6" y="131.2">8</text>
<text x="73.6" y="128.7">9</text>
<text x="86.3" y="131.2">12</text>
<text x="97.7" y="131.2">11</text>
<text x="107.9" y="131.2">6</text>
<text x="139.6" y="126.1">3</text>
<text x="139.6" y="128.7">4</text>
<text x="139.6" y="131.2">5</text>
<text x="53.3" y="133.7">7</text>
<text x="93.1" y="136.9" transform="rotate(-90 93.1 136.9)">15</text>
<text x="124.2" y="137.2" transform="rotate(-90 124.2 137.2)">29</text>
<text x="63.9" y="140.4" transform="rotate(-90 63.9 140.4)">10</text>
<text x="189.2" y="148.3">2</text>
<text x="196" y="145.5" transform="rotate(-90 196 145.5)">4</text>
<text x="201.9" y="148.3">5</text>
<text x="208.9" y="148.3">12</text>
<text x="216.3" y="146.1" transform="rotate(-90 216.3 146.1)">10</text>
<text x="222.2" y="148.3">9</text>
<text x="230.4" y="148.3">2</text>
<text x="237.2" y="145.5" transform="rotate(-90 237.2 145.5)">4</text>
<text x="243.1" y="148.3">5</text>
<text x="189.2" y="150.9">3</text>
<text x="201.9" y="153.4">6</text>
<text x="208.9" y="150.9">11</text>
<text x="222.2" y="153.4">8</text>
<text x="230.4" y="150.9">3</text>
<text x="243.1" y="153.4">6</text>
<text x="196" y="158.2" transform="rotate(-90 196 158.2)">1</text>
<text x="216.3" y="158.8" transform="rotate(-90 216.3 158.8)">13</text>
<text x="237.2" y="158.2" transform="rotate(-90 237.2 158.2)">1</text>
<text x="128" y="175.9" transform="rotate(-90 128 175.9)">14</text>
<text x="138.8" y="174.7" transform="rotate(-90 138.8 174.7)">14</text>
<text x="149.6" y="174.7" transform="rotate(-90 149.6 174.7)">14</text>
<text x="128" y="193.1" transform="rotate(-90 128 193.1)">7</text>
<text x="138.8" y="194.4" transform="rotate(-90 138.8 194.4)">7</text>
<text x="149.6" y="194.4" transform="rotate(-90 149.6 194.4)">7</text>
</g>
<g font-size="1.8" fill="#725600">
<text x="95.6" y="40.9">~{TEST}</text>
<text x="246.6" y="39">~{DBIN}</text>
<text x="183.1" y="45.9">~{INTAK}</text>
<text x="97" y="48.5">~{INT}</text>
<text x="246.6" y="49.1">~{DBOUT}</text>
<text x="246.6" y="68.8">~{ZRD}</text>
<text x="87.8" y="75.2">~{SYSRES}</text>
<text x="246.6" y="79.6">~{ZWR}</text>
<text x="246.6" y="90.4">~{ZOUT}</text>
<text x="95.8" y="96.7">~{WAIT}</text>
<text x="246.6" y="101.2">~{ZIN}</text>
<text x="25.2" y="127.2">CLK</text>
<text x="246.6" y="136.1">~{ZRAS}</text>
<text x="179.9" y="141.8">HI</text>
<text x="246.6" y="139.3">ZMUX</text>
<text x="246.6" y="154.5">~{ZCAS}</text>
</g>
<g font-size="1.8" fill="#0f0f0f">
<text x="142.9" y="47.3">ZD0</text>
<text x="142.9" y="52.4">ZD2</text>
<text x="142.9" y="49.8">ZD1</text>
<text x="142.9" y="54.9">ZD3</text>
<text x="142.9" y="60">ZD5</text>
<text x="142.9" y="57.4">ZD4</text>
<text x="142.9" y="65.1">ZD7</text>
<text x="142.9" y="62.5">ZD6</text>
<text x="142.9" y="95.5">ZA1</text>
<text x="142.9" y="93">ZA0</text>
<text x="142.9" y="98.1">ZA2</text>
<text x="142.9" y="100.6">ZA3</text>
<text x="142.9" y="103.2">ZA4</text>
<text x="142.9" y="105.7">ZA5</text>
<text x="142.9" y="108.2">ZA6</text>
<text x="142.9" y="110.8">ZA7</text>
<text x="142.9" y="113.3">ZA8</text>
<text x="142.9" y="118.4">ZA10</text>
<text x="142.9" y="115.9">ZA9</text>
<text x="142.9" y="123.5">ZA12</text>
<text x="142.9" y="120.9">ZA11</text>
<text x="142.9" y="126">ZA13</text>
<text x="142.9" y="131.1">ZA15</text>
<text x="142.9" y="128.6">ZA14</text>
<text x="103.2" y="136.4" transform="rotate(-90 103.2 136.4)">ZCLK</text>
<text x="166" y="148" transform="rotate(-90 166 148)">MREQ</text>
</g>
<g font-size="1.8" fill="#000084">
<text x="153.9" y="45.9">ZD[0..7]</text>
<text x="153.9" y="134.8">ZA[0..15]</text>
</g>
<g font-size="1.4" fill="#0000c2">
<text x="208.3" y="30.2">Data</text>
<text x="212.7" y="30.2">bus</text>
<text x="216.3" y="30.2">access</text>
<text x="222.4" y="30.2">control</text>
<text x="114.9" y="50.6">Addr:</text>
<text x="119.7" y="50.6">0066</text>
<text x="203.8" y="60.7">Generation</text>
<text x="212.9" y="60.7">of</text>
<text x="215.3" y="60.7">control</text>
<text x="221.7" y="60.7">signals</text>
<text x="38.1" y="76.5" transform="rotate(-90 38.1 76.5)">timing</text>
<text x="38.1" y="83.3" transform="rotate(-90 38.1 83.3)">address</text>
<text x="38.1" y="88" transform="rotate(-90 38.1 88)">reset</text>
<text x="117.5" y="98.8">Addr:</text>
<text x="122.3" y="98.8">0000</text>
<text x="38.1" y="102.6" transform="rotate(-90 38.1 102.6)">Charge/Discharge</text>
<text x="87" y="117.5">Faster</text>
<text x="87" y="119.1">rise</text>
<text x="90.8" y="119.1">time</text>
<text x="92.6" y="117.5">clock</text>
<text x="38.1" y="126.1">CPU</text>
<text x="42.2" y="126.1">Clock</text>
<text x="185.4" y="131.8">DRAM signals</text>
<text x="67.3" y="133.7">DIV</text>
<text x="70.7" y="133.7">6</text>
<text x="72.4" y="133.7">1.774</text>
<text x="77.7" y="133.7">MHz</text>
<text x="34" y="163.5">Memory</text>
<text x="40.7" y="163.5">Clock</text>
<text x="45.8" y="163.5">Signals</text>
</g>
<g font-size="1.4" fill="#006464">
<text x="171.1" y="45.8">74LS32</text>
<text x="233.5" y="43.9">74LS132</text>
<text x="76.5" y="50.9">74LS02</text>
<text x="25.8" y="54.7">Reset</text>
<text x="45.2" y="58.1" transform="rotate(-90 45.2 58.1)">16V</text>
<text x="54.4" y="56">74LS132</text>
<text x="213.1" y="54.1">74LS132</text>
<text x="45.2" y="62.8" transform="rotate(-90 45.2 62.8)">10uF</text>
<text x="214.9" y="68.7">74LS32</text>
<text x="76.5" y="75">74LS02</text>
<text x="214.9" y="79.5">74LS32</text>
<text x="214.9" y="90.3">74LS32</text>
<text x="75.8" y="99.2">74LS04</text>
<text x="214.9" y="101.1">74LS32</text>
<text x="54.1" y="107.6" transform="rotate(-90 54.1 107.6)">16V</text>
<text x="55" y="104.2">74LS132</text>
<text x="54.1" y="112.3" transform="rotate(-90 54.1 112.3)">22uF</text>
<text x="167.1" y="114.7" transform="rotate(-90 167.1 114.7)">74LS00</text>
<text x="60.9" y="129.6">74LS92</text>
<text x="89.3" y="132.2">74LS367</text>
<text x="193.9" y="151.9">74LS74</text>
<text x="214.3" y="151.9">74LS74</text>
<text x="235.2" y="151.9">74LS74</text>
<text x="125.4" y="185.5">74LS74</text>
<text x="135.7" y="185.5">74LS132</text>
<text x="146.9" y="185.5">74LS32</text>
</g>
</svg>
